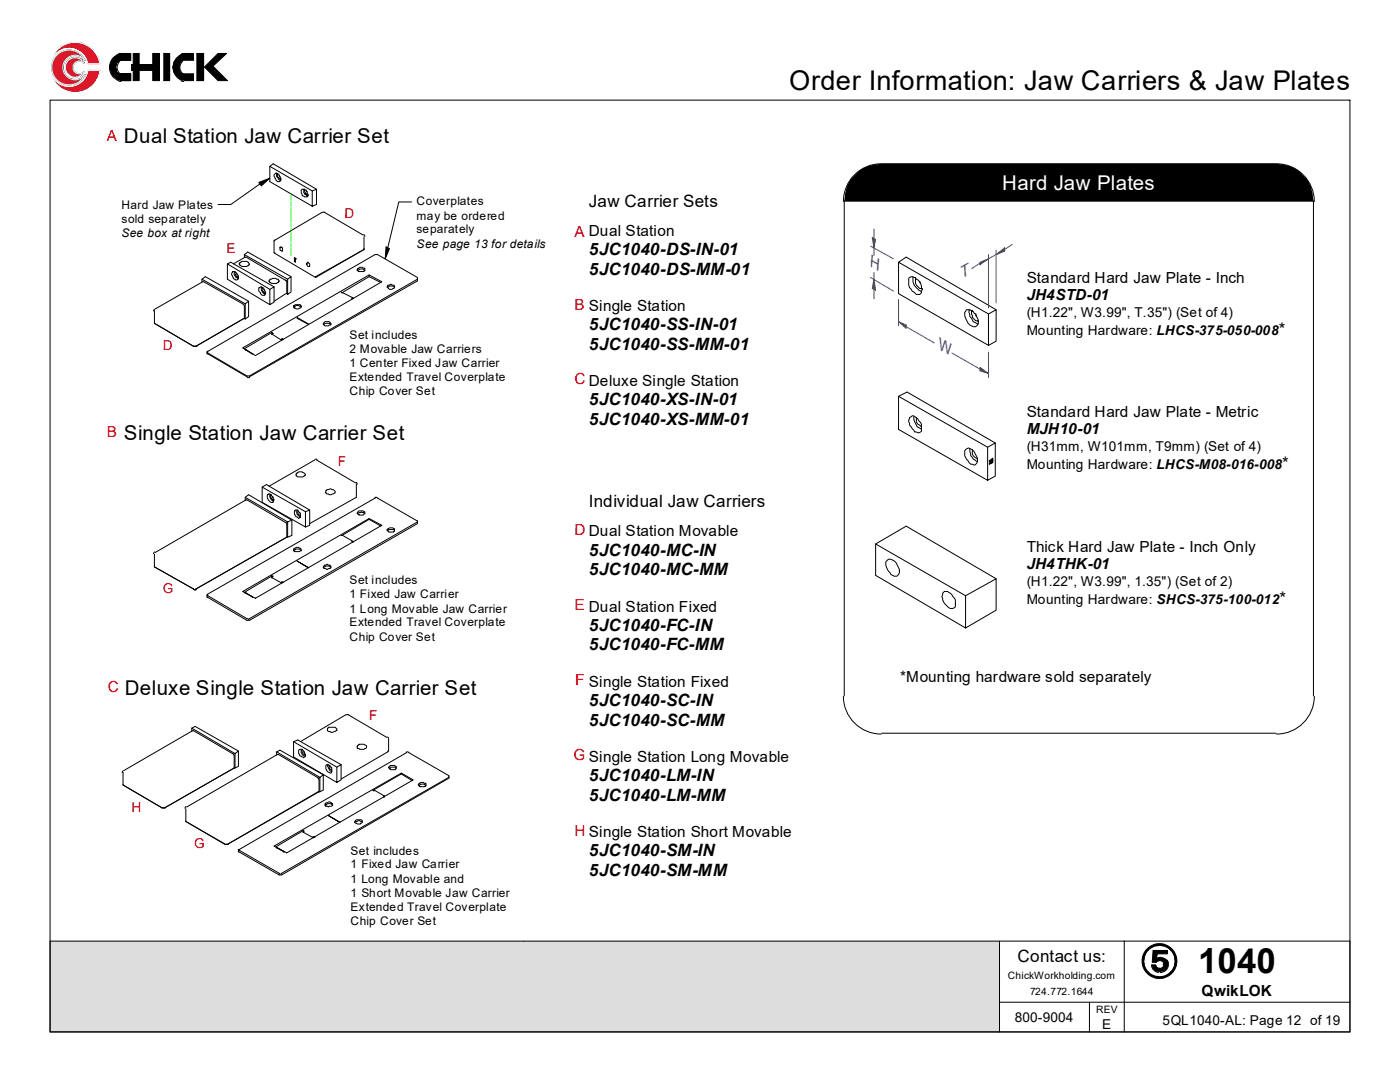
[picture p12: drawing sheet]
<svg xmlns="http://www.w3.org/2000/svg" width="279mm" height="216mm" viewBox="0 0 279 216" stroke-linecap="round" stroke-linejoin="round" font-family="sans-serif">
<!-- layer: Visible Edges(ISO) -->
<g fill="none" stroke="#000" stroke-width=".2">
<path d="M53.8 33.2l8.5 4.9M55.2 34.5v.2a1.55 1.55 0 0 0 .8 1.4M55.4 34.7v.2a.88 .88 0 0 0 .6 .8 .51 .51 0 0 1-.5 .6 .51 .51 0 0 1-.5-.6l-.1-.3a.42 .42 0 0 1-.1-.6 .42 .42 0 0 1 .6-.1l.3 .2 .3 .8M55.7 35.1l.2 .1M60.1 37.9a.71 .71 0 0 1 .9-.1 .71 .71 0 0 1 .3 .8l.2 .2v.3a.75 .75 0 0 1-1.2-.3zM60.6 37.8a1.2 1.2 0 0 0 .9 1.3M60.8 37.8a1.1 1.1 0 0 0 .5 1h.2M61.1 38.1l.2 .2M63.2 37.8l-8.7-5.1-.7 .5v3l8.5 4.9 .9-.3v-3l-.9 .3v3M40.3 56.2v-.5l.7-.5 8.6 4.9M40.3 55.7l8.6 4.9M45.4 52.7l8.4 5"/>
<path d="M46.6 52.7l2.5-1.4 8 4.6v.1h.1v2.6l.2 .2M46.7 54.2a1.2 1.2 0 0 0 .9 1.3M46.9 54.4v.1a.88 .88 0 0 0 .7 .9v.3l-.4 .2-.3-.2a1.33 1.33 0 0 1-.7-1.2 .53 .53 0 0 1 .6-.3 .53 .53 0 0 1 .4 .5 .54 .54 0 0 1 .4 .7M47.2 54.7h.2v.2M47.8 52.5h.1v-.2a2.12 2.12 0 0 1 1.7 0l.2 .4a1.19 1.19 0 0 1-1.7 .3l-.3-.2zM48.8 51.3v-.5l.6-.5 8.7 4.9M48.8 50.8l8.6 4.9M52.2 57.2a1.57 1.57 0 0 0 .8 1.6M52.3 57.4a1.1 1.1 0 0 0 .5 1h.2a.51 .51 0 0 1-.5 .6 .51 .51 0 0 1-.5-.6 .97 .97 0 0 1-.4-1l.4-.2 .5 .2 .5 1M52.7 57.7l.1 .2M53.8 55.7l1.2-.2 .2 .2h.3l.2 .3a1.19 1.19 0 0 1-1.7 .4l-.3-.2zM54.7 50.5h.1"/>
<path d="M54.7 57.2l-8.6-4.9-.7 .4v3l8.4 5.1 .9-.5v-3.1l-.9 .5v3.1M55.9 49.3h.3v.1h.2v.7l-.5-.1zM57.1 58.6l-2.4 1.5M57.2 58.5v.1M57.4 55.7l.7-.5v3.1l-.7 .5zM58.8 52.2h.1M58.8 51.5v.7M58.8 51.5l.1 .1M58.8 52.2l.1 .1v-.1M58.8 51.5h.1M58.9 51.6h.1M58.9 51.6v.6"/>
<path d="M61.3 52.3l.5 .4v.5h-.3l-.2-.2v-.3h-.2zM64.3 42.3l-9.6 5.6v2.6l8.3 4.9M64.4 42.4h.4M64.7 42.3l7.8 4.6M68.1 58.3l.1 .1M68.2 58.4h.2M68.4 58.4h.1M68.4 58.4l2 1M70.3 59.4h.1v.2v-.2h-.1v.2zM70.3 59.6h.1M71.3 54a1.02 1.02 0 0 1 1.5 0M71.5 53.5l.3-.2 1 .2v.5a1.63 1.63 0 0 1-1.5 0v-.3h.2z"/>
<path d="M72.6 46.8l.2 .4M72.6 49.8l-9.6 5.4v.2M72.6 49.6v.2M72.6 49.8l-9.6 5.6M72.6 47.2v2.4M73.7 54.9v.3M76 56.4l-2.3-1.2-5.5 3.2M77.4 57.4v-.2a1.44 1.44 0 0 1 1.3 0v.2M77.4 56.9h.3l.2-.2 .7 .2a.42 .42 0 0 1 0 .7h-.2a.72 .72 0 0 1-1.2-.4zM83.3 55.5v.5l-33.5 19.2v.2h-.4l-8.1-4.8v-.3M179.3 52.3l18 10.4M181.5 55.4l.5-.2a2.44 2.44 0 0 1 1.9 2.2l.2 .3-.2 .4a.67 .67 0 0 1-.4 .7 .67 .67 0 0 1-.8-.2l-.3-.3a2.19 2.19 0 0 1-.9-2.9z"/>
<path d="M182.2 55.2a2.8 2.8 0 0 0 1.7 3.1M182.7 55.5a1.61 1.61 0 0 0 1 2.1h.4M183.6 56.2l.1 .4M30.8 62v2.5M30.8 64.5h.1M30.8 64.5l7.8 4.6M30.9 61.7l-.3 .4M31 61.6l9.6-5.4 7.8 4.4 .4 .4v2.5M38.6 69.1h.5M39.1 69.1h.1M41.3 70.1l33.5-19.3h.6l7.9 4.6v.3l-33.5 19.3h-.5l-7.8-4.6zM48.4 69.4l25.3-14.5 2.5 1.3-25.2 14.8z"/>
<path d="M48.8 63.5h.1M48.8 63.5l-9.7 5.6M48.8 63.5l.1 .2M48.9 60.6l.7-.5v3.1l-.7 .5zM48.9 69.8l1.6 .8zM48.9 69.8l.2 .1M54.2 66.4h.2v.1M54.2 66.4l.2 .1M54.2 66.4l-5.4 3.2M54.4 66.5l-.2 .2 2 1.2v-.2h.2M54.4 66.5h.1M56.2 67.6h.2v.1h-.2z"/>
<path d="M56.4 67.7h.1M58.6 61.3a1.02 1.02 0 0 1 1.5 0M58.6 61l.5-.2a.76 .76 0 0 1 1 .3 .82 .82 0 0 1-.7 .5 .82 .82 0 0 1-.8-.5zM59.3 63.3l2.3 1.4M59.3 63.5l2.2 1.2M64.5 64.7l.4-.2h1v.2h.1M64.7 64.3a.8 .8 0 0 1 .8-.1 .8 .8 0 0 1 .5 .7h-.1a1.05 1.05 0 0 1-1.4-.2zM179.3 79.1l17.8 10.1M193.5 61.8l-.1 .2v.3l.1 .9 .4 .3a1.5 1.5 0 0 0 1.3 1.2M194.1 62a.85 .85 0 0 0 0 1v.3l.3 .4 .3 .3h.4a.79 .79 0 0 1-.2 1 .79 .79 0 0 1-1 0 3.2 3.2 0 0 1-1.4-2.7l.2-.2a.72 .72 0 0 1 1.2-.1l.8 .7 .5 1.1v.4M194.7 62.7v.3l.2 .2M198.8 61.8l-18-10.5-1.5 1v6.3l18 10.3 1.5-.8v-6.3l-1.5 .9v6.2"/>
<path d="M48.9 99.9v-.7l.7-.5 8.7 5.1M48.9 99.2l8.5 4.9M52.3 97.2l8.7 4.9M53.8 98.6a1.07 1.07 0 0 0 .7 1.3v.2M54 98.7a1.1 1.1 0 0 0 .5 1h.2l-.2 .2v.3a1.19 1.19 0 0 1-1.2-1.5h.2v-.1h.3l.4 .1v.2a.54 .54 0 0 1 .3 .7l.2 .1M54.4 99.1v.1h.1M59.3 94.3a1.09 1.09 0 0 1 1.7 .5l-.4 .2a1.78 1.78 0 0 1-1.5 0v-.5h.2zM62.8 91.8l-9.1 5.2M62.9 91.7h.4M63.2 91.8l7.8 4.6M65.2 97.7h.3a1.02 1.02 0 0 1 1.4 .5v.2l-.4 .2-.8 .1-.7-.3v-.5h.2zM71.1 96.2l.2 .4"/>
<path d="M71.1 96.5v2.7l-9.3 5.3M181.5 83.3l.5-.3h.4l.8 .7a2.28 2.28 0 0 1 .5 2.5l-.3 .2-.9-.2-1-1.4v-.3a1.1 1.1 0 0 1 0-1.2zM182.4 83.1v.2a2.68 2.68 0 0 0 1.5 2.4M182.9 83.3v.4a1.2 1.2 0 0 0 .8 1.3l.2 .2M192.7 89.7a.65 .65 0 0 1 1-.1 3.2 3.2 0 0 1 1.4 2.5l-.5 .7h-.2l-.7-.2-.5-.7a1.69 1.69 0 0 1-.5-2.2zM193.5 89.6l.2 1.3 .5 .7 .9 .5M194.1 89.7a1.55 1.55 0 0 0 1 1.9M197.4 91.9h.7h-.1M198 91.9h.1M198 91.9l-.6 .6v.1l.7-.3v-.2l-.5 .4M198.1 92.1v.2l-.7 .3M198.1 91.8v.1l-.7 .6h.2l.5-.6v-.1l-.5 .1 .5-.3v-.2l-.7 .5v.2l.6-.2"/>
<path d="M198.1 91.4v.2l-.5 .3M198.6 88.4l-17.6-10.2-1.7 .9v6.6l17.8 10.1 1.5-.8v-6.6l-1.5 .8v6.6M30.8 112.9v.2M30.8 110.6v2.3M30.8 113.1l7.8 4.4M30.9 110.1l-.3 .4M31 110.2l18.1-10.5 8.1 4.6v2.9l-18.1 10.3M38.6 117.5l.2 .2h.3v-.2M41.5 118.5l33.3-19.1v-.2h.4l8.1 4.8v.1l-33.7 19.5-8.3-4.7zM48.4 118l25.3-14.5 2.5 1.3-25.2 14.6zM48.9 118.2l1.6 1-1.6-.8zM54.2 114.8l.2 .2"/>
<path d="M54.4 115l-.2 .3 2 1 .2-.1M54.4 115h.1M54.4 115l-5.6 3.2M56.2 116.2h.2zM56.2 116.2v.1zM56.4 116.2h.1M57.2 107.2h.1M57.2 107.2l-18.1 10.3M57.2 107.2h.2M57.4 104.1l.9-.3v3l-.9 .4zM58.6 109.9a.97 .97 0 0 1 1.5 0M58.8 101.9l.1-.1h.4a1.37 1.37 0 0 1 .6 1.3v.2l-.3 .2-.2-.2a1.37 1.37 0 0 1-.6-1.4z"/>
<path d="M58.8 109.4a.9 .9 0 0 1 1.3 .3v.2l-.5 .2a.76 .76 0 0 1-1-.4zM59.1 101.8a1.33 1.33 0 0 0 .7 1.2v.1h.1M59.4 101.8v.6l.2 .4h.3M59.8 102.3l.1 .1M61.5 113.3l-2.2-1.4 2.3 1.4M61.8 101.8l-8.6-5.1-.9 .5v3l8.7 5 .8-.4v-3l-.8 .3v3.1M64.5 113.3a1.02 1.02 0 0 1 1.5 0M64.7 112.8h.3l.2-.2 .7 .2v.1h.1v.4l-.6 .3-.7-.1v-.2h-.2zM68.1 106.8h.1M68.2 106.8h.2M68.4 106.8l2 1.2h-.1h.1v.2l-.1-.2M68.4 106.8h.1"/>
<path d="M70.3 108h.1M71.3 102.4l.8-.3 .7 .3M71.6 101.9h.7a.43 .43 0 0 1 .5 .5 .43 .43 0 0 1-.5 .4h-.7v-.2l-.3-.2zM73.7 103.5v.1M76 105l-2.3-1.4-5.5 3.2M77.2 105.7h.2v-.2a1.44 1.44 0 0 1 1.3 0v.5h-.1v.2h-1zM77.4 105.8a1.44 1.44 0 0 1 1.3 0M83.3 104v.5l-33.5 19.3h-.5l-8-4.6v-.5M174.8 108.5l17.9 10.4M177.1 111.8a1.19 1.19 0 0 1 1.7 .5l.2 .3a1.62 1.62 0 0 1 0 2.4h-.2a1.78 1.78 0 0 1-1.5-1l-.2-.4a1.56 1.56 0 0 1-.1-1.7zM188.5 118a1.78 1.78 0 0 1 1.7 1 1.34 1.34 0 0 1 .5 1.6 .82 .82 0 0 1-.6 .8 .82 .82 0 0 1-1-.3 2.41 2.41 0 0 1-1-2.7zM198.8 115.5l-18-10.5-6 3.5v6.3l17.9 10.5 6.1-3.5v-6.3l-6.1 3.4v6.4"/>
<path d="M24.6 154.1v2.5M24.6 156.6h.1M24.6 156.6l7.7 4.6M24.6 153.8l-.2 .4M38.3 146v-.7l.6-.4 8.7 5M38.3 145.3l8.6 5.1M46.7 153.2h.1M46.7 153.2v-2.5l-.1-.3-8.2-4.6-13.7 8M46.7 153.2l-13.8 8M46.7 153.2h.2M46.9 150.4l.7-.5v3l-.7 .3zM55.2 150.7v-.7l.7-.3 8.6 4.9"/>
<path d="M55.2 150l8.6 5.1M58.6 148l8.6 5.1M59.8 149.5a.87 .87 0 0 1 1 .9 .42 .42 0 0 1 0 .6h-.2v.2l-.1-.2a1.04 1.04 0 0 1-.7-1.5zM60.1 149.5a1.2 1.2 0 0 0 .9 1.4M60.3 149.5l.2 .9 .1 .1h.4M60.6 150h.2v.2M63.5 158h.2M63.5 158l-18.1 10.5M63.5 158h.3M63.7 158v-2.6h-.2v-.3l-8.1-4.6-18.1 10.5M63.7 158l-18.3 10.5M63.8 155.1l.7-.5v3l-.7 .4z"/>
<path d="M65.4 145.3h.1v-.2h.5a.91 .91 0 0 1 1.2 .5v.2l-.3 .2-.9 .1-.6-.3zM65.5 152.6l-.1 .3 .3 .7 .5 .3M65.7 152.7v.7h.2a.43 .43 0 0 1 .3 .4 .43 .43 0 0 1-.3 .5 1.57 1.57 0 0 1-.9-1.6 .48 .48 0 0 1 .5-.1 .48 .48 0 0 1 .4 .3 .64 .64 0 0 1 .3 .9M66 153.1l.2 .1M68.1 152.6l-8.7-4.9-.8 .3v3l8.6 5.1 .9-.5v-3l-.9 .5v3M69.1 142.6l-9.2 5.4M69.1 142.6h.5M69.4 142.6l7.8 4.6M71.3 148.8l.2-.1a1.56 1.56 0 0 1 1.7 .1v.2a.96 .96 0 0 1-1.6 .4h-.3zM74.3 157.6h.2M74.5 157.6v.2h.2v-.2M74.7 157.6h.1"/>
<path d="M74.7 157.6l2 1.2M76.5 158.8h.2v.2v-.2h-.2v.2h.2M76.5 158.8h.1M77.3 147l.3 .4M77.6 147.5v2.4h-.2v.1l-9.3 5.4M77.6 153.1a1.25 1.25 0 0 1 1.5-.2v.5h-.2v.2h-1zM77.7 153.2a1.44 1.44 0 0 1 1.4 0M80.1 154.3v.1M82.3 155.8l-2.2-1.4-5.6 3.2M83.7 156.8v-.2a1.44 1.44 0 0 1 1.3 0v.2M83.7 156.3l.8-.2 .2 .2h.3v.3a.76 .76 0 0 1-1 .4l-.5-.4zM89.6 155.1v.2l-33.4 19.3h-.5l-8.1-4.6v-.5"/>
<path d="M89.6 154.9v.2M32.3 161.2h.6M32.9 161.2h.1M37.1 163.9l7.8 4.6h.5h-.4M37.1 161.4v2.5M37.1 163.9h.1M37.1 163.9l7.9 4.6M37.1 160.9l-.2 .4M45 168.5h.1M45.4 168.5h.1M47.6 169.5l33.5-19.3v-.2h.3l8.2 4.8v.3l-33.6 19.3h-.3v-.2l-8.1-4.5zM54.7 168.8l25.4-14.5 2.4 1.3-25.3 14.6z"/>
<path d="M55.2 169.2l1.5 .8-1.3-.8M55.2 169.2h.2M60.6 165.9h-.1v.2l2 1M60.6 165.8v.1M60.6 165.8l-5.6 3.2M62.5 167.1l.2-.1v.1M62.5 167.1h.2M62.7 167.1h.1M62.8 167h-.3v.1M64.9 160.7a1.02 1.02 0 0 1 1.5 0M64.9 160.4h.1v-.2h.4a.48 .48 0 0 1 .4-.2 .48 .48 0 0 1 .4 .4h.2v.3l-.2 .2h-.3a.76 .76 0 0 1-1-.4zM67.7 164.1l-2.2-1.4 2.4 1.4"/>
<path d="M70.8 164.1l.2-.2h.3a.42 .42 0 0 1 .7 0l.3 .2M70.8 163.9a1.11 1.11 0 0 1 1.2-.3h.1a.42 .42 0 0 1 0 .7 .9 .9 0 0 1-1.3-.4z"/>
</g>
<!-- layer: TITLE BLOCK HATCH -->
<g fill="#000">
<path d="M22.7 11.3l1-.6h2.4v1.3h-2.1l-.1 .2a1.95 1.95 0 0 0-.7 1.3l.2 .2a.59 .59 0 0 0 .5 .9v.1h2.2v1.4h-2.4l-.5-.4a1.9 1.9 0 0 1-1.2-1.6l-.2-.2v-.4a3.4 3.4 0 0 1 .9-2.2z" fill-rule="evenodd"/>
<path d="M26.6 10.7h1.2v2.2h2.7v-2.2h1.3v5.4h-1.3v-2h-2.7v2h-1.2v-2h-.4v-1.2h.4z" fill-rule="evenodd"/>
<path d="M32.7 10.7h1.2v5.4h-1.2z" fill-rule="evenodd"/>
<path d="M35.4 11.3l.8-.6h2.4v1.3h-2a1.85 1.85 0 0 0-.4 2.6h.2v.1h2.2v1.4h-1.9a2.09 2.09 0 0 1-1.5-.9l-.3-.3a.97 .97 0 0 1-.4-1l-.1-.4v-.3l.1-.2a2.06 2.06 0 0 1 .9-1.7z" fill-rule="evenodd"/>
<path d="M39.3 10.7h1.3v5.4h-1.3z" fill-rule="evenodd"/>
<path d="M40.8 13.4l2.7-2.7h1.7l-2.7 2.5 2.9 2.9h-1.9z" fill-rule="evenodd"/>
</g>
<path d="M10.3 15.1a3.1 3.1 0 0 0 1.7 1.7 3.7 3.7 0 0 0 5.1-1.6l.5-1.1h2.4a2.71 2.71 0 0 1-.7 1.6 4.6 4.6 0 0 1-5.8 2.4 4.7 4.7 0 0 1-3-2.5z" fill-rule="evenodd" fill="#f00"/>
<path d="M11.5 10.8a3.5 3.5 0 0 1 4.6 0l.7 .9-.4-.2a2.16 2.16 0 0 0-2.3-.3 2.19 2.19 0 0 0-1.4 2.2 2.29 2.29 0 0 0 1.2 2.1 2.29 2.29 0 0 0 2.4-.1l.5-.3a2.96 2.96 0 0 1-2.7 1.7h-.7a2.65 2.65 0 0 1-2.4-1.4l-.3-.7a2.99 2.99 0 0 1 .1-3z" fill-rule="evenodd" fill="#b01c2e"/>
<path d="M13.7 11.9a1.88 1.88 0 0 1 2.9 .3l.3 .3h-.1a.54 .54 0 0 0-.7-.3 .42 .42 0 0 0-.7 0h-.3v.2a1.02 1.02 0 0 0-.5 1.3l.1 .5 .4 .2v.2a1.31 1.31 0 0 0 1.5-.2h.2a1.61 1.61 0 0 1-1.6 1 2.04 2.04 0 0 1-2-1.2 2.04 2.04 0 0 1 .5-2.3z" fill-rule="evenodd" fill="#f00"/>
<g fill="#e60d2e">
<path d="M10.5 11.3l-.3 .9zM12.2 9.1l-1 1.1-.5 .6-.2 .5a4.3 4.3 0 0 1 2.5-1.6 3.4 3.4 0 0 1 3.4 1 4.4 4.4 0 0 1 1.2 2h2.4l-.4-1.4-.5-.6a4.5 4.5 0 0 0-4.7-2.2h-.5z" fill-rule="evenodd"/>
<path d="M10.3 15.1a3.1 3.1 0 0 0 1.7 1.7 3.7 3.7 0 0 0 5.1-1.6l.5-1.1h2.4a2.71 2.71 0 0 1-.7 1.6 4.6 4.6 0 0 1-5.8 2.4 4.7 4.7 0 0 1-3-2.5z" fill-rule="evenodd"/>
</g>
<path d="M13.7 11.9a1.88 1.88 0 0 1 2.9 .3l.3 .3h-.1a.54 .54 0 0 0-.7-.3 .42 .42 0 0 0-.7 0h-.3v.2a1.02 1.02 0 0 0-.5 1.3l.1 .5 .4 .2v.2a1.31 1.31 0 0 0 1.5-.2h.2a1.61 1.61 0 0 1-1.6 1 2.04 2.04 0 0 1-2-1.2 2.04 2.04 0 0 1 .5-2.3z" fill-rule="evenodd" fill="#b01c2e"/>
<path d="M169.7 35.9l1-1a6.6 6.6 0 0 1 5.2-2.2h78.8a6.6 6.6 0 0 1 5.2 2.2 6.6 6.6 0 0 1 2.2 5.2h-93.6l.5-2.8z" fill-rule="evenodd" fill="#000"/>
<path d="M10 187.8h189.5v18.1h-189.5z" fill-rule="evenodd" fill="#ddd"/>
<g fill="#000">
<path d="M230.1 189.7h2.9v.6h-2l-.2 .9h.2a1.53 1.53 0 0 1 2 .5 1.52 1.52 0 0 1-1.4 2.2h-.5a1.1 1.1 0 0 1-1.1-1l-.2-.4h.8l.2 .4a.85 .85 0 0 0 1.2 .1v-.1h.2a.91 .91 0 0 0-.6-1.2h-.3l-.5 .3h-.8z" fill-rule="evenodd"/>
<path d="M229.4 189.3l-.6 .9a1.56 1.56 0 0 0-.4 1.3l-.1 .4 .1 .3a2.66 2.66 0 0 0 1.4 2.2 1.56 1.56 0 0 0 1.3 .3l.4 .2 .3-.2a2.06 2.06 0 0 0 1.7-.8l.3-.2a3.7 3.7 0 0 0 .6-2.9l-.6-1-.3-.1-.2-.4a3.7 3.7 0 0 0-2.8-.5zM229.3 189a4.1 4.1 0 0 0-1.4 2.3 3.6 3.6 0 0 0 1.2 3.1 3.5 3.5 0 0 0 5.3-.9 3.5 3.5 0 0 0-1.9-5 3.5 3.5 0 0 0-3.2 .5z" fill-rule="evenodd"/>
</g>
<!-- layer: Sketch Geometry(ISO) -->
<g fill="none" stroke="#000" stroke-width=".2">
<path d="M10 20h259.4v185.9h-259.4zM16.8 12.7a1.27 1.27 0 0 0-1.8-.2 1.27 1.27 0 0 0 0 1.9 1.27 1.27 0 0 0 1.8-.1M17 14.9a3.5 3.5 0 0 1-5.3 1.3 3.5 3.5 0 0 1 0-5.5 3.5 3.5 0 0 1 5.3 1.3 2.45 2.45 0 0 0-3.7-.3 2.45 2.45 0 0 0 0 3.6 2.45 2.45 0 0 0 3.7-.4M17.6 14.1h2.4M23.6 10.8a2.79 2.79 0 0 0-1.8 2.7 2.79 2.79 0 0 0 1.8 2.6M23.7 16.2l.4 .1M23.8 14.6l.3 .1M23.9 12.3a1.61 1.61 0 0 0 0 2.4M24 10.7h2.1v1.3h-2.1h2.1v-1.3M24 14.7h2.1h-2.1M24.1 12l-.3 .1M24.1 10.7l-.4 .1"/>
<path d="M26.1 14.7v1.4v-1.4M26.1 16.1h-2.1h2.1M26.6 10.7h1.2v2.2h2.7v-2.2h1.3v5.4h-1.3v-2h-2.7v2h-1.2v-2h-.4v-1.2h.4zM32.7 10.7h1.2v5.4h-1.2zM36.2 16.2l.5 .1M36.3 10.8a2.79 2.79 0 0 0-1.8 2.7 2.79 2.79 0 0 0 1.8 2.6M36.4 14.6l.3 .1M36.4 12.3a1.61 1.61 0 0 0 0 2.4M36.6 14.7h2v1.4h-1.9M36.7 12l-.3 .1M36.7 10.7l-.5 .1M36.7 10.7h1.9v1.3h-2"/>
<path d="M39.3 10.7h1.3v5.4h-1.3zM40.8 13.4l2.7-2.7h1.7l-2.7 2.5 2.9 2.9h-1.9zM175.9 32.7a7.5 7.5 0 0 0-7.6 7.5M175.9 32.7h78.8M254.8 32.7a7.5 7.5 0 0 1 7.5 7.5M168.3 138.9a7.5 7.5 0 0 0 7.6 7.6M168.5 138.9v-98.8h93.6v98.8M262.3 138.9a7.5 7.5 0 0 1-7.5 7.6M175.9 146.3h78.8M104.5 187.8h119.9M199.5 187.8v18.1M217.4 200v5.9"/>
<path d="M229.8 192.5h.8M229.8 192.7a1.61 1.61 0 0 0 1.4 1.3M230.6 192.6a.76 .76 0 0 0 .8 .6M230.8 191.2l.2-.9h2v-.6h-2.9l-.1 2.3h.8M231.1 193.9h.5M231.3 193.2h.2M231.3 191.7h.2M231.4 191.7l-.6 .3M231.6 191.7a.76 .76 0 0 1 .7 .7 .76 .76 0 0 1-.7 .8M231.7 191l-.9 .2M231.7 191.2l.6 .1 .5 .3M232.2 192.4v.1"/>
<path d="M232.9 191.5l.3 .8M233.2 192.6a1.61 1.61 0 0 1-1.6 1.5M233.2 192.4v.1"/>
<circle cx="231.4" cy="191.8" r="3.5"/>
<circle cx="231.4" cy="191.8" r="3.1"/>
</g>
<path d="M10.1 12.2a5 5 0 0 1 5.2-3.7 5 5 0 0 1 4.6 4.3M16.8 12.7a1.95 1.95 0 0 0-3-.8 1.95 1.95 0 0 0 0 3.1 1.95 1.95 0 0 0 3-.8M16.8 12.7a1.27 1.27 0 0 0-1.8-.2 1.27 1.27 0 0 0 0 1.9 1.27 1.27 0 0 0 1.8-.1M17 14.9a3.5 3.5 0 0 1-5.3 1.3 3.5 3.5 0 0 1 0-5.5 3.5 3.5 0 0 1 5.3 1.3 2.45 2.45 0 0 0-3.7-.3 2.45 2.45 0 0 0 0 3.6 2.45 2.45 0 0 0 3.7-.4M17.6 12.8a3.8 3.8 0 0 0-5.9-2.5 3.8 3.8 0 0 0 0 6.3 3.8 3.8 0 0 0 5.9-2.5M17.6 14.1h2.4M17.6 12.7h2.4M19.9 14.1a5 5 0 0 1-4.6 4.3 5 5 0 0 1-5.2-3.7" fill="none" stroke="#fff" stroke-width=".2"/>
<path d="M17.6 12.7h2.4" fill="none" stroke="#f00" stroke-width=".2"/>
<path d="M58.1 38.6v1.4M58.1 40.3v.7M58.1 41.3v2.9M58.1 44.5v.7M58.1 45.6v2.7M58.1 48.6v.7M58.1 49.6v1.4" fill="none" stroke="#0f0" stroke-width=".2"/>
<!-- layer: TITLE BLOCK -->
<path d="M104.5 187.8h-94.5v18.1h259.4v-18.1h-45v18.1M199.5 200h69.9" fill="none" stroke="#000" stroke-width=".2"/>
<!-- layer: Symbols(ISO) -->
<path d="M51.6 36.4l2.2-.8-1.6 1.5zM53.8 35.6l-2 1.1-5.7 4.1h-2.6" fill="none" stroke="#000" stroke-width=".2"/>
<path d="M51.6 36.4l2.2-.8-1.6 1.5z" fill-rule="evenodd" fill="#000"/>
<!-- layer: Dimensions(ISO) -->
<path d="M197.3 51.6l-1.7 .9" fill="none" stroke="#00f" stroke-width=".2"/>
<path d="M195.6 52.3l1.7-.7-1.7 1.2z" fill-rule="evenodd" fill="#00f"/>
<path d="M195.6 52.3l1.7-.7-1.7 1.2zM200.5 49.8l-1.7 1" fill="none" stroke="#00f" stroke-width=".2"/>
<path d="M198.8 50.8l1.7-1.4v.7z" fill-rule="evenodd" fill="#00f"/>
<path d="M195.6 52.5l-1.7 1M197.3 50.8v10.7M198.8 50.8l1.7-1.4v.7zM198.8 50.8l-1.5 .8M198.8 50v10.5M202 48.8l-1.5 1M179.3 64.2l1.5 1" fill="none" stroke="#00f" stroke-width=".2"/>
<path d="M179.3 64.2l1.5 .7v.6z" fill-rule="evenodd" fill="#00f"/>
<path d="M179.3 64.2l1.5 .7v.6zM195.6 73.7l1.7 .8" fill="none" stroke="#00f" stroke-width=".2"/>
<path d="M195.6 73.3l1.7 1.2-1.7-.5z" fill-rule="evenodd" fill="#00f"/>
<path d="M174.4 47.6v1.8M179.3 59.8v5.2M180.8 65.2l5.6 3.2M190 70.4l5.6 3.3M195.6 73.3l1.7 1.2-1.7-.5zM197.3 70.3v5.1" fill="none" stroke="#00f" stroke-width=".2"/>
<path d="M174.1 47.4l.7 .4-.4 1.6z" fill-rule="evenodd" fill="#00f"/>
<path d="M174.1 47.4l.7 .4-.4 1.6zM174.4 55.7v2" fill="none" stroke="#00f" stroke-width=".2"/>
<path d="M174.4 55.7l.4 2.2-.7-.3z" fill-rule="evenodd" fill="#00f"/>
<path d="M173.7 49.1l4.6 2.5M173.7 55.4l4.6 2.7M174.4 55.7l.4 2.2-.7-.3zM174.4 45.7v1.9M174.4 49.4v1.6M174.4 54.4v1.3M174.4 57.7v1.9" fill="none" stroke="#00f" stroke-width=".2"/>
<!-- layer: Symbols(ISO) -->
<path d="M77 49.3l.7 .3-.8 2zM82.1 40.3h-2.5l-2.7 11.3" fill="none" stroke="#000" stroke-width=".2"/>
<path d="M77 49.3l.7 .3-.8 2z" fill-rule="evenodd" fill="#000"/>
<text font-size="6.9" x="239.1" y="194.2">1040</text>
<text font-size="5.4" x="157.5" y="17.9">Order Information: Jaw Carriers &amp; Jaw Plates</text>
<g font-size="4.1">
<text x="24.7" y="28.6">Dual Station Jaw Carrier Set</text>
<text x="24.7" y="87.7">Single Station Jaw Carrier Set</text>
<text x="24.9" y="138.7">Deluxe Single Station Jaw Carrier Set</text>
</g>
<text font-size="4.1" fill="#fff" x="200" y="37.9">Hard Jaw Plates</text>
<g font-size="3.4">
<text x="117.5" y="41.3">Jaw Carrier Sets</text>
<text x="117.5" y="50.8">5JC1040-DS-IN-01</text>
<text x="117.5" y="54.9">5JC1040-DS-MM-01</text>
<text x="117.5" y="65.9">5JC1040-SS-IN-01</text>
<text x="117.5" y="69.8">5JC1040-SS-MM-01</text>
<text x="255.2" y="66.9">*</text>
<text x="117.5" y="80.8">5JC1040-XS-IN-01</text>
<text x="117.5" y="84.8">5JC1040-XS-MM-01</text>
<text x="255.9" y="93.6">*</text>
<text x="117.5" y="101.3">Individual Jaw Carriers</text>
<text x="117.5" y="110.9">5JC1040-MC-IN</text>
<text x="117.5" y="114.8">5JC1040-MC-MM</text>
<text x="117.5" y="125.8">5JC1040-FC-IN</text>
<text x="255.4" y="120.6">*</text>
<text x="117.5" y="129.7">5JC1040-FC-MM</text>
<text x="117.5" y="140.9">5JC1040-SC-IN</text>
<text x="117.5" y="144.8">5JC1040-SC-MM</text>
<text x="117.5" y="155.8">5JC1040-LM-IN</text>
<text x="117.5" y="159.9">5JC1040-LM-MM</text>
<text x="117.5" y="170.9">5JC1040-SM-IN</text>
<text x="117.5" y="174.8">5JC1040-SM-MM</text>
<text x="203" y="192">Contact us:</text>
</g>
<g font-size="3.4" fill="#00f">
<text x="173.6" y="53.2" transform="rotate(30 173.6 53.2)">H</text>
<text x="191.9" y="55.7" transform="rotate(-30 191.9 55.7)">T</text>
<text x="187.3" y="69.6" transform="rotate(30 187.3 69.6)">W</text>
</g>
<g font-size="3" fill="#f00">
<text x="21.3" y="28.1">A</text>
<text x="114.6" y="47.2">A Dual Station</text>
<text x="114.6" y="61.8">B Single Station</text>
<text x="114.6" y="76.7">C Deluxe Single Station</text>
<text x="21.3" y="87.2">B</text>
<text x="114.6" y="106.7">D Dual Station Movable</text>
<text x="114.6" y="121.8">E Dual Station Fixed</text>
<text x="114.8" y="136.7">F Single Station Fixed</text>
<text x="21.5" y="138.2">C</text>
<text x="114.5" y="151.7">G Single Station Long Movable</text>
<text x="114.6" y="166.8">H Single Station Short Movable</text>
</g>
<g font-size="3">
<text x="204.9" y="56.4">Standard Hard Jaw Plate - Inch</text>
<text x="204.9" y="59.9">JH4STD-01</text>
<text x="204.9" y="83.1">Standard Hard Jaw Plate - Metric</text>
<text x="204.9" y="86.7">MJH10-01</text>
<text x="204.9" y="110.1">Thick Hard Jaw Plate - Inch Only</text>
<text x="204.9" y="113.6">JH4THK-01</text>
<text x="179.7" y="136.1">*Mounting hardware sold separately</text>
<text x="239.8" y="198.8">QwikLOK</text>
</g>
<g font-size="2.7" fill="#f00">
<text x="68.7" y="43.5">D</text>
<text x="45.2" y="50.5">E</text>
<text x="32.5" y="69.9">D</text>
<text x="67.4" y="93">F</text>
<text x="32.5" y="118.4">G</text>
<text x="73.7" y="143.8">F</text>
<text x="26.2" y="162.1">H</text>
<text x="38.8" y="169.2">G</text>
</g>
<g font-size="2.7">
<text x="204.9" y="63.2">(H1.22&quot;, W3.99&quot;, T.35&quot;) (Set of 4)</text>
<text x="204.9" y="66.9">Mounting Hardware: LHCS-375-050-008</text>
<text x="204.9" y="89.9">(H31mm, W101mm, T9mm) (Set of 4)</text>
<text x="204.9" y="93.6">Mounting Hardware: LHCS-M08-016-008</text>
<text x="204.9" y="116.8">(H1.22&quot;, W3.99&quot;, 1.35&quot;) (Set of 2)</text>
<text x="204.9" y="120.6">Mounting Hardware: SHCS-375-100-012</text>
<text x="202.5" y="203.9">800-9004</text>
<text x="220" y="205.2">E</text>
<text x="232" y="204.6">5QL1040-AL: Page 12 of 19</text>
</g>
<g font-size="2.4">
<text x="24.2" y="41.7">Hard Jaw Plates</text>
<text x="83.1" y="41">Coverplates</text>
<text x="24.2" y="44.5">sold separately</text>
<text x="24.2" y="47.2">See box at right</text>
<text x="83.1" y="43.9">may be ordered</text>
<text x="83.1" y="46.6">separately</text>
<text x="83.1" y="49.4">See page 13 for details</text>
<text x="69.8" y="67.6">Set includes</text>
<text x="69.8" y="70.4">2 Movable Jaw Carriers</text>
<text x="69.8" y="73.2">1 Center Fixed Jaw Carrier</text>
<text x="69.8" y="76">Extended Travel Coverplate</text>
<text x="69.8" y="78.9">Chip Cover Set</text>
<text x="69.8" y="116.5">Set includes</text>
<text x="69.8" y="119.4">1 Fixed Jaw Carrier</text>
<text x="69.8" y="122.3">1 Long Movable Jaw Carrier</text>
<text x="69.8" y="125">Extended Travel Coverplate</text>
<text x="69.8" y="127.8">Chip Cover Set</text>
<text x="69.9" y="170.5">Set includes</text>
<text x="69.9" y="173.2">1 Fixed Jaw Carrier</text>
<text x="69.9" y="176.1">1 Long Movable and</text>
<text x="69.9" y="179">1 Short Movable Jaw Carrier</text>
<text x="69.9" y="181.7">Extended Travel Coverplate</text>
<text x="69.9" y="184.6">Chip Cover Set</text>
</g>
<g font-size="2">
<text x="201.2" y="195.4">ChickWorkholding.com</text>
<text x="205.6" y="198.6">724.772.1644</text>
<text x="218.8" y="202.2">REV</text>
</g>
</svg>
